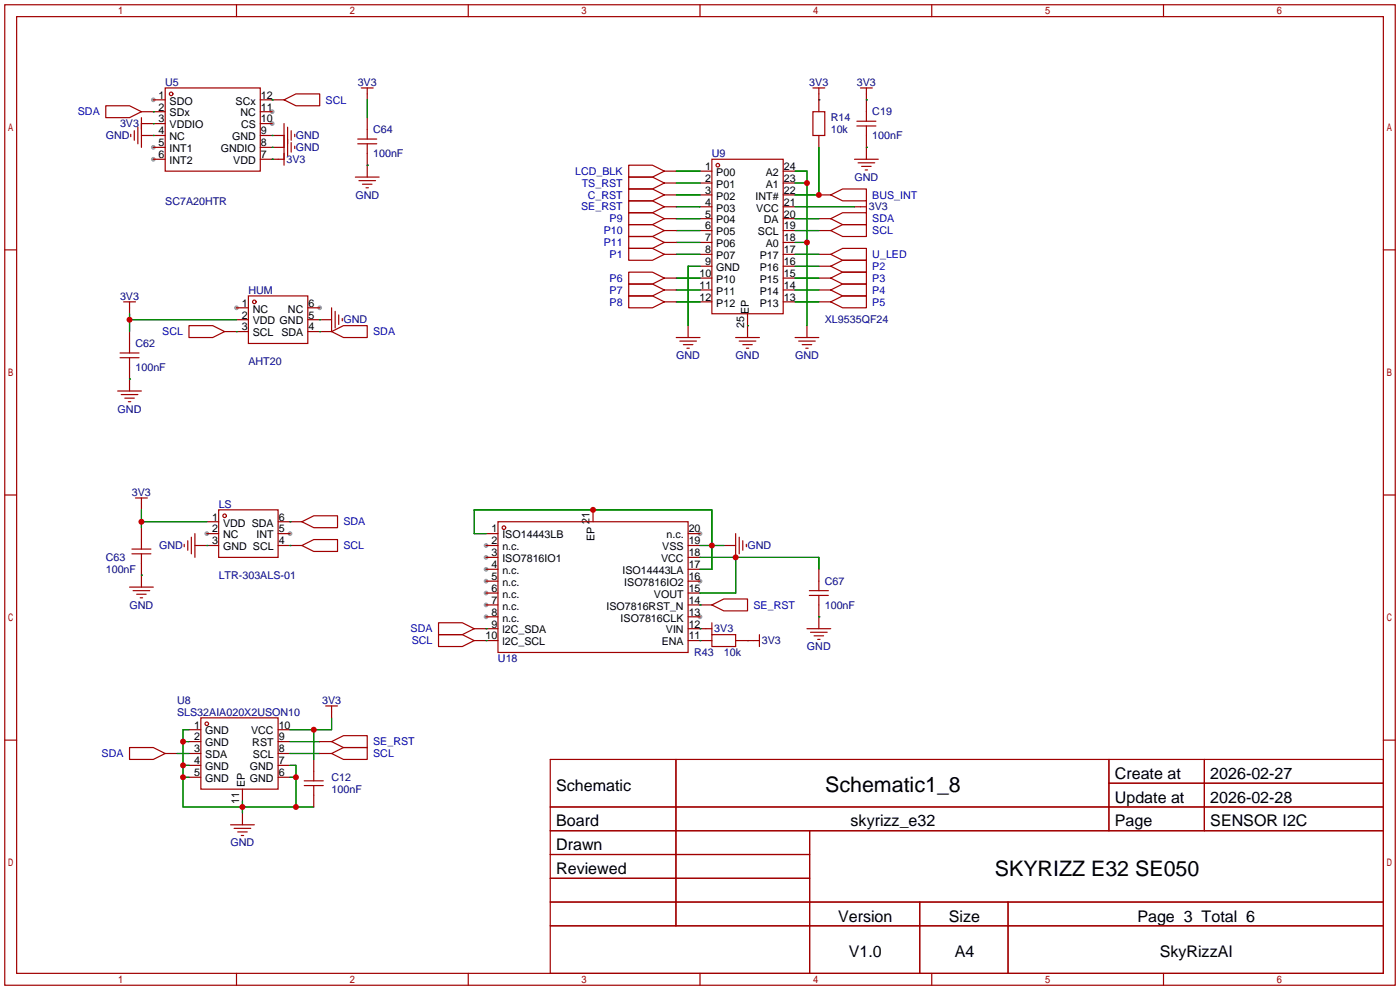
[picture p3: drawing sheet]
<svg xmlns="http://www.w3.org/2000/svg" width="299mm" height="212mm" viewBox="0 0 299 212" stroke-linecap="round" stroke-linejoin="round" font-family="sans-serif">
<g fill="#999">
<circle cx="44.2" cy="114" r=".51"/>
<circle cx="62" cy="114" r=".51"/>
<circle cx="50.5" cy="65.8" r=".51"/>
<circle cx="68.3" cy="65.8" r=".51"/>
<circle cx="32.8" cy="21.3" r=".51"/>
<circle cx="32.8" cy="31.5" r=".51"/>
<circle cx="32.8" cy="34" r=".51"/>
<circle cx="58.2" cy="26.4" r=".51"/>
<circle cx="58.2" cy="23.9" r=".51"/>
<circle cx="149.6" cy="114" r=".51"/>
<circle cx="149.6" cy="124.2" r=".51"/>
<circle cx="149.6" cy="131.8" r=".51"/>
<circle cx="103.9" cy="131.8" r=".51"/>
<circle cx="103.9" cy="129.3" r=".51"/>
<circle cx="103.9" cy="126.7" r=".51"/>
<circle cx="103.9" cy="124.2" r=".51"/>
<circle cx="103.9" cy="121.7" r=".51"/>
<circle cx="103.9" cy="119.1" r=".51"/>
<circle cx="103.9" cy="116.6" r=".51"/>
</g>
<g fill="none" stroke="#a10000" stroke-width=".25">
<path d="M1 1h297.2v209.6h-297.2zM3.6 3.6h292.1v204.4h-292.1zM35.3 18.8h20.3v17.8h-20.3zM50.5 1v2.6M77.2 18.8h2.6M78.5 18.8v2.5M100.1 1v2.6M149.6 1v2.6M173.7 18.8h2.6M175 18.8v5.1M183.9 18.8h2.5M185.2 18.8v7.1"/>
<path d="M199.1 1v2.6M248.7 1v2.6M22.6 22.6h5.1l2.5 1.3-2.5 1.2h-5.1zM27.9 28.7v.5M28.7 27.9v2.1M29.5 27.2v3.5M30.2 23.9h5.1M30.2 26.4h5.1M30.2 29h5.1M30.2 25.1v6.4M32.8 21.3h2.5M32.8 31.5h2.5"/>
<path d="M32.8 34h2.5M55.6 21.3h5.1M55.6 23.9h2.6M55.6 26.4h2.6M55.6 29h5.1M55.6 31.5h5.1M55.6 34h5.1M60.7 21.3l2.5-1.2h5.1v2.5h-5.1zM60.7 26.4v8.9M61.5 27.2v6.1M62.2 27.9v2.1M62.2 30.5v2"/>
<path d="M63 28.7v.5M63 31.2v.6M75.9 37.8h5.1M76.5 30.7h4M76.5 29.7h4M76.7 38.6h3.6M77.5 39.4h2M78.5 25.1v4.6M78.5 30.7v7.1M134.4 37.8h5l2.6 1.3-2.6 1.3h-5zM134.4 35.3h5l2.6 1.3-2.6 1.2h-5zM142 36.6h2.5"/>
<path d="M142 39.1h2.5M149.6 36.6h2.5M149.6 39.1h2.5M152.1 34h15.3v33.1h-15.3zM167.4 36.6h2.5M167.4 39.1h2.5M173.7 23.9h2.6v5.1h-2.6zM175 29v2.5M182.6 34h5.1M183.1 26.9h4.1M183.1 25.9h4.1M183.4 34.8h3.5"/>
<path d="M184.1 35.6h2.1M184.9 36.3h.5M185.2 26.9v7.1M1 53.4h2.6M78.2 40.1h.5M134.4 40.4h5l2.6 1.3-2.6 1.2h-5zM134.4 53.1h5l2.6 1.3-2.6 1.2h-5zM134.4 58.2h5l2.6 1.2-2.6 1.3h-5zM134.4 45.5h5l2.6 1.2-2.6 1.3h-5zM134.4 48h5l2.6 1.3-2.6 1.2h-5zM134.4 50.5h5l2.6 1.3-2.6 1.3h-5zM134.4 42.9h5l2.6 1.3-2.6 1.3h-5z"/>
<path d="M142 41.7h2.5M142 44.2h2.5M142 46.7h2.5M142 49.3h2.5M142 51.8h2.5M142 54.4h2.5M142 59.4h2.5M149.6 41.7h2.5M149.6 44.2h2.5M149.6 46.7h2.5M149.6 49.3h2.5M149.6 51.8h2.5"/>
<path d="M149.6 54.4h2.5M149.6 56.9h2.5M149.6 59.4h2.5M167.4 41.7h2.5M167.4 44.2h2.5M167.4 46.7h2.5M167.4 49.3h2.5M167.4 51.8h2.5M167.4 54.4h2.5M167.4 56.9h2.5M167.4 59.4h2.5M175 41.7h2.5"/>
<path d="M175 46.7h2.5M175 49.3h2.5M175 54.4h2.5M175 56.9h2.5M175 59.4h2.5M177.5 46.7l2.6-1.2h5.1v2.5h-5.1zM177.5 49.3l2.6-1.3h5.1v2.5h-5.1zM177.5 41.7l2.6-1.3h5.1v2.5h-5.1zM177.5 54.4l2.6-1.3h5.1v2.5h-5.1zM177.5 56.9l2.6-1.3h5.1v2.6h-5.1zM177.5 59.4l2.6-1.2h5.1v2.5h-5.1zM182.6 44.2h2.6"/>
<path d="M185.2 42.9v2.6M295.7 53.4h2.5M25.7 76.5h4M25.7 75.4h4M26.4 64.5h2.6M27.7 64.5v2.6M27.7 70.9v4.5M27.7 76.5v7.1M40.4 69.6h5.1l2.5 1.3-2.5 1.2h-5.1zM48 70.9h5.1M50.5 65.8h2.6M50.5 68.3h2.6"/>
<path d="M53.1 63.2h12.7v10.2h-12.7zM65.8 65.8h2.5M65.8 68.3h5.1M65.8 70.9h5.1M70.9 70.9l2.5-1.3h5.1v2.5h-5.1zM70.9 65.8v5.1M71.6 66.5v3.6M72.4 67.3v2M73.2 68.1v.5M134.4 60.7h5l2.6 1.3-2.6 1.2h-5zM134.4 63.2h5l2.6 1.3-2.6 1.3h-5zM142 64.5h2.5"/>
<path d="M142 62h2.5M144.5 72.1h5.1M145.3 72.9h3.5M146 73.7h2.1M146.8 74.4h.5M147.1 69.6v2.5M149.6 64.5h2.5M149.6 62h2.5M157.2 72.1h5.1M158 72.9h3.5M158.7 73.7h2.1M159.5 74.4h.5"/>
<path d="M159.8 67.1v5M167.4 64.5h2.5M167.4 62h2.5M169.9 72.1h5.1M170.7 72.9h3.5M171.4 73.7h2.1M172.2 74.4h.5M172.5 69.6v2.5M175 64.5h2.5M175 62h2.5M177.5 62l2.6-1.3h5.1v2.5h-5.1zM177.5 64.5l2.6-1.3h5.1v2.6h-5.1z"/>
<path d="M25.1 83.6h5.1M25.9 84.3h3.6M26.7 85.1h2M27.4 85.9h.5M1 105.8h2.6M28.2 118.4h4.1M28.2 117.3h4.1M29 106.4h2.5M30.2 106.4v2.6M30.2 112.8v4.5M30.2 118.4v7.1M39.4 116.3v.5"/>
<path d="M40.1 115.6v2M40.9 114.8v3.6M41.7 116.6h5M41.7 114v5.1M44.2 111.5h2.5M44.2 114h2.5M46.7 109h12.7v10.1h-12.7zM59.4 111.5h5.1M59.4 114h2.6M59.4 116.6h5.1M64.5 116.6l2.6-1.3h5v2.6h-5zM64.5 111.5l2.6-1.3h5v2.6h-5z"/>
<path d="M103.9 114h2.5M103.9 116.6h2.5M103.9 119.1h2.5M106.4 111.5h40.7v27.9h-40.7zM126.7 109v2.5M147.1 114h2.5M147.1 116.6h2.5M147.1 119.1h2.5M154.7 116.6h2.5M157.2 114v5.1M158 114.8v3.6M158.7 115.6v2"/>
<path d="M159.5 116.3v.5M295.7 105.8h2.5M27.7 125.5h5.1M28.4 126.2h3.6M29.2 127h2M30 127.8h.5M93.7 133.1h5.1l2.5 1.3-2.5 1.2h-5.1zM93.7 135.6h5.1l2.5 1.3-2.5 1.3h-5.1zM101.3 134.4h5.1M101.3 136.9h5.1M103.9 121.7h2.5M103.9 124.2h2.5"/>
<path d="M103.9 126.7h2.5M103.9 129.3h2.5M103.9 131.8h2.5M147.1 121.7h2.5M147.1 124.2h2.5M147.1 126.7h2.5M147.1 129.3h5M147.1 131.8h2.5M147.1 134.4h5M147.1 136.9h5M152.1 135.6h5.1v2.6h-5.1zM152.1 129.3l2.6-1.3h5.1v2.6h-5.1z"/>
<path d="M152.1 133.1v2.5M157.2 136.9h5.1M162.3 135.6v2.6M172.5 134.4h5M173 126.2h4M173 127.3h4M173.2 135.1h3.6M174 135.9h2M174.8 136.7h.5M175 121.7v4.5M175 127.3v7.1M1 158.2h2.6"/>
<path d="M27.7 159.8h5.1l2.5 1.2-2.5 1.3h-5.1zM40.4 156h2.5M40.4 158.5h2.5M42.9 153.4h16.5v15.3h-16.5zM59.4 156h2.6M59.4 158.5h2.6M68.3 158.5h2.6M69.6 150.9h2.5M70.9 158.5l2.5-1.3h5.1v2.6h-5.1zM70.9 150.9v2.5M295.7 158.2h2.5M35.3 161h2.5"/>
<path d="M40.4 161h2.5M40.4 163.6h2.5M40.4 166.1h2.5M49.3 176.3h5.1M50 177h3.6M50.8 177.8h2M51.6 178.6h.5M51.8 168.7v2.5M51.8 173.7v2.6M59.4 161h2.6M59.4 163.6h2.6M59.4 166.1h2.6"/>
<path d="M65 167.9h4.1M65 166.9h4.1M67.1 162.3v4.6M67.1 167.9v4.6M68.3 161h2.6M70.9 161l2.5-1.2h5.1v2.5h-5.1zM117.6 162.3h178.1v45.7h-178.1zM117.6 172.5h178.1M117.6 177.5h178.1M144.5 162.3v35.6M173 177.5v30.5M237 162.3v15.2"/>
<path d="M237 167.4h58.7M257.4 162.3v15.2M117.6 182.6h55.4M117.6 192.8h178.1M117.6 187.7h55.4M117.6 197.9h178.1M196.6 192.8v15.2M215.4 192.8v15.2M50.5 208v2.6M100.1 208v2.6M149.6 208v2.6M199.1 208v2.6"/>
<path d="M248.7 208v2.6"/>
<circle cx="36.6" cy="20.1" r=".38"/>
<circle cx="153.4" cy="35.3" r=".38"/>
<circle cx="54.4" cy="64.5" r=".38"/>
<circle cx="48" cy="110.2" r=".38"/>
<circle cx="107.7" cy="112.8" r=".38"/>
<circle cx="44.2" cy="154.7" r=".38"/>
</g>
<g fill="none" stroke="#008700" stroke-width=".25">
<path d="M32.8 23.9h.1M32.8 26.4h.1M32.8 29h.1M58.2 21.3h.1M58.2 34h.1M58.2 31.5h.1M58.2 29h.1M78.5 35.3h.1M78.5 21.3v3.8M144.5 39.1h5.1M144.5 36.6h5.1M169.9 36.6h2.6v33"/>
<path d="M169.9 39.1h2.6M175 21.3h.1M175 31.5v10.2h-5.1M185.2 31.5h.1M185.2 21.3h.1M144.5 41.7h5.1M144.5 49.3h5.1M144.5 46.7h5.1M144.5 44.2h5.1M144.5 51.8h5.1M144.5 54.4h5.1M144.5 59.4h5.1"/>
<path d="M149.6 56.9h-2.5v12.7M169.9 49.3h5.1M169.9 46.7h5.1M169.9 44.2h12.7M169.9 51.8h2.6M169.9 56.9h5.1M169.9 54.4h5.1M169.9 59.4h5.1M27.7 68.3h22.8M27.7 67.1v3.8M50.5 70.9h.1M68.3 70.9h.1"/>
<path d="M68.3 68.3h.1M144.5 62h5.1M144.5 64.5h5.1M159.8 69.6h.1M169.9 62h5.1M169.9 64.5h5.1M27.7 81h.1M30.2 109v3.8M30.2 111.5h14M44.2 116.6h.1M62 116.6h.1M62 111.5h.1"/>
<path d="M103.9 114h-2.6v-5h50.8v12.7h-2.5M149.6 119.1h25.4v2.6M149.6 116.6h5.1M157.2 119.1v7.6h-7.6M30.2 122.9h.1M103.9 136.9h.1M103.9 134.4h.1M149.6 134.4h.1M149.6 129.3h.1M149.6 136.9h.1M159.8 136.9h.1M175 131.8h.1"/>
<path d="M39.1 158.5h1.3M40.4 156h-1.3v16.5h28M62 158.5h6.3M67.1 156v6.3M70.9 153.4v2.6h-8.9M37.8 161h2.6M39.1 166.1h1.3M39.1 163.6h1.3M51.8 171.2v2.5M62 163.6h1.2v8.9M62 166.1h1.2M62 161h6.3"/>
</g>
<g fill="#c00">
<circle cx="27.7" cy="68.3" r=".63"/>
<circle cx="30.2" cy="111.5" r=".63"/>
<circle cx="51.8" cy="172.5" r=".63"/>
<circle cx="63.2" cy="172.5" r=".63"/>
<circle cx="63.2" cy="166.1" r=".63"/>
<circle cx="39.1" cy="166.1" r=".63"/>
<circle cx="39.1" cy="163.6" r=".63"/>
<circle cx="39.1" cy="158.5" r=".63"/>
<circle cx="67.1" cy="156" r=".63"/>
<circle cx="175" cy="41.7" r=".63"/>
<circle cx="172.5" cy="51.8" r=".63"/>
<circle cx="172.5" cy="39.1" r=".63"/>
<circle cx="157.2" cy="119.1" r=".63"/>
<circle cx="152.1" cy="116.6" r=".63"/>
<circle cx="126.7" cy="109" r=".63"/>
</g>
<g font-size="4.6">
<text x="176.4" y="169.3">Schematic1_8</text>
<text x="212.6" y="187.1">SKYRIZZ E32 SE050</text>
</g>
<g font-size="3.4">
<text x="238.3" y="166.5">Create at</text>
<text x="258.7" y="166.5">2026-02-27</text>
<text x="118.9" y="169">Schematic</text>
<text x="238.3" y="171.6">Update at</text>
<text x="258.7" y="171.6">2026-02-28</text>
<text x="118.9" y="176.6">Board</text>
<text x="181.8" y="176.6">skyrizz_e32</text>
<text x="238.3" y="176.6">Page</text>
<text x="258.7" y="176.6">SENSOR I2C</text>
<text x="118.9" y="181.7">Drawn</text>
<text x="118.9" y="186.8">Reviewed</text>
<text x="179.1" y="197">Version</text>
<text x="202.8" y="197">Size</text>
<text x="243.1" y="197">Page 3 Total 6</text>
<text x="181.4" y="204.6">V1.0</text>
<text x="204" y="204.6">A4</text>
<text x="247.9" y="204.6">SkyRizzAI</text>
</g>
<g font-size="2.3">
<text x="33.9" y="21.1">1</text>
<text x="33.9" y="23.6">2</text>
<text x="36.2" y="22.4">SDO</text>
<text x="50.4" y="22.4">SCx</text>
<text x="55.8" y="23.6">11</text>
<text x="55.8" y="21.1">12</text>
<text x="33.9" y="26.2">3</text>
<text x="33.9" y="28.7">4</text>
<text x="36.2" y="24.9">SDx</text>
<text x="36.2" y="27.4">VDDIO</text>
<text x="36.2" y="30">NC</text>
<text x="49.6" y="30">GND</text>
<text x="51.4" y="24.9">NC</text>
<text x="51.5" y="27.4">CS</text>
<text x="55.8" y="28.7">9</text>
<text x="55.8" y="26.2">10</text>
<text x="33.9" y="31.2">5</text>
<text x="33.9" y="33.8">6</text>
<text x="36.2" y="32.5">INT1</text>
<text x="36.2" y="35.1">INT2</text>
<text x="47.2" y="32.5">GNDIO</text>
<text x="49.9" y="35.1">VDD</text>
<text x="55.8" y="33.8">7</text>
<text x="55.8" y="31.2">8</text>
<text x="150.7" y="36.3">1</text>
<text x="150.7" y="38.9">2</text>
<text x="150.7" y="41.4">3</text>
<text x="153.1" y="37.6">P00</text>
<text x="153.1" y="40.1">P01</text>
<text x="163.7" y="40.1">A1</text>
<text x="163.7" y="37.6">A2</text>
<text x="167.5" y="41.4">22</text>
<text x="167.5" y="38.9">23</text>
<text x="167.5" y="36.3">24</text>
<text x="150.7" y="43.9">4</text>
<text x="150.7" y="46.5">5</text>
<text x="153.1" y="42.7">P02</text>
<text x="153.1" y="45.2">P03</text>
<text x="153.1" y="47.8">P04</text>
<text x="161.5" y="42.7">INT#</text>
<text x="161.6" y="45.2">VCC</text>
<text x="163.3" y="47.8">DA</text>
<text x="167.5" y="46.5">20</text>
<text x="167.5" y="43.9">21</text>
<text x="150.7" y="49">6</text>
<text x="150.7" y="51.6">7</text>
<text x="153.1" y="50.3">P05</text>
<text x="153.1" y="52.8">P06</text>
<text x="162" y="50.3">SCL</text>
<text x="163.7" y="52.8">A0</text>
<text x="167.5" y="51.6">18</text>
<text x="167.5" y="49">19</text>
<text x="149.5" y="59.2">10</text>
<text x="150.7" y="54.1">8</text>
<text x="150.7" y="56.6">9</text>
<text x="153.1" y="55.4">P07</text>
<text x="153.1" y="57.9">GND</text>
<text x="162.4" y="57.9">P16</text>
<text x="162.4" y="55.4">P17</text>
<text x="167.5" y="59.2">15</text>
<text x="167.5" y="56.6">16</text>
<text x="167.5" y="54.1">17</text>
<text x="51.7" y="65.5">1</text>
<text x="65.9" y="65.5">6</text>
<text x="149.5" y="61.7">11</text>
<text x="149.5" y="64.3">12</text>
<text x="153.1" y="60.5">P10</text>
<text x="153.1" y="63">P11</text>
<text x="153.1" y="65.5">P12</text>
<text x="162.4" y="65.5">P13</text>
<text x="162.4" y="63">P14</text>
<text x="162.4" y="60.5">P15</text>
<text x="167.5" y="64.3">13</text>
<text x="167.5" y="61.7">14</text>
<text x="51.7" y="68.1">2</text>
<text x="51.7" y="70.6">3</text>
<text x="54" y="66.8">NC</text>
<text x="54" y="69.3">VDD GND</text>
<text x="54" y="71.9">SCL</text>
<text x="60.1" y="71.9">SDA</text>
<text x="61.5" y="66.8">NC</text>
<text x="65.9" y="70.6">4</text>
<text x="65.9" y="68.1">5</text>
<text x="159" y="70.1" transform="rotate(-90 159 70.1)">25</text>
<text x="160" y="67" transform="rotate(-90 160 67)">EP</text>
<text x="45.3" y="111.3">1</text>
<text x="45.3" y="113.8">2</text>
<text x="47.7" y="112.5">VDD SDA</text>
<text x="59.6" y="113.8">5</text>
<text x="59.6" y="111.3">6</text>
<text x="105" y="113.8">1</text>
<text x="126" y="112" transform="rotate(-90 126 112)">21</text>
<text x="147.2" y="113.8">20</text>
<text x="45.3" y="116.3">3</text>
<text x="47.7" y="115.1">NC</text>
<text x="47.7" y="117.6">GND SCL</text>
<text x="54.8" y="115.1">INT</text>
<text x="59.6" y="116.3">4</text>
<text x="105" y="118.9">3</text>
<text x="105" y="116.3">2</text>
<text x="107.4" y="117.6">n.c.</text>
<text x="107.4" y="115.1">ISO14443LB</text>
<text x="127" y="115.6" transform="rotate(-90 127 115.6)">EP</text>
<text x="141.5" y="117.6">VSS</text>
<text x="142.4" y="115.1">n.c.</text>
<text x="147.2" y="116.3">19</text>
<text x="147.2" y="118.9">18</text>
<text x="105" y="124">5</text>
<text x="105" y="121.4">4</text>
<text x="107.4" y="125.2">n.c.</text>
<text x="107.4" y="122.7">n.c.</text>
<text x="107.4" y="120.1">ISO7816IO1</text>
<text x="133" y="122.7">ISO14443LA</text>
<text x="133.4" y="125.2">ISO7816IO2</text>
<text x="141.3" y="120.1">VCC</text>
<text x="147.2" y="121.4">17</text>
<text x="147.2" y="124">16</text>
<text x="105" y="131.6">8</text>
<text x="105" y="129">7</text>
<text x="105" y="126.5">6</text>
<text x="107.4" y="130.3">n.c.</text>
<text x="107.4" y="127.8">n.c.</text>
<text x="129.6" y="130.3">ISO7816RST_N</text>
<text x="139.8" y="127.8">VOUT</text>
<text x="147.2" y="126.5">15</text>
<text x="147.2" y="129">14</text>
<text x="147.2" y="131.6">13</text>
<text x="103.8" y="136.7">10</text>
<text x="105" y="134.1">9</text>
<text x="107.4" y="137.9">l2C_SCL</text>
<text x="107.4" y="135.4">l2C_SDA</text>
<text x="107.4" y="132.8">n.c.</text>
<text x="132.6" y="132.8">ISO7816CLK</text>
<text x="141.4" y="137.9">ENA</text>
<text x="142.3" y="135.4">VIN</text>
<text x="147.2" y="134.1">12</text>
<text x="147.2" y="136.7">11</text>
<text x="41.5" y="155.7">1</text>
<text x="59.6" y="155.7">10</text>
<text x="41.5" y="158.2">2</text>
<text x="41.5" y="160.8">3</text>
<text x="43.9" y="157">GND</text>
<text x="43.9" y="159.5">GND</text>
<text x="53.7" y="157">VCC</text>
<text x="53.9" y="159.5">RST</text>
<text x="59.6" y="160.8">8</text>
<text x="59.6" y="158.2">9</text>
<text x="41.5" y="163.3">4</text>
<text x="41.5" y="165.9">5</text>
<text x="43.9" y="162.1">SDA</text>
<text x="43.9" y="164.6">GND</text>
<text x="43.9" y="167.1">GND</text>
<text x="53.4" y="167.1">GND</text>
<text x="53.4" y="164.6">GND</text>
<text x="54" y="162.1">SCL</text>
<text x="59.6" y="165.9">6</text>
<text x="59.6" y="163.3">7</text>
<text x="51.1" y="171.8" transform="rotate(-90 51.1 171.8)">11</text>
<text x="52.4" y="168.2" transform="rotate(-90 52.4 168.2)">EP</text>
</g>
<g font-size="2.3" fill="#000080">
<text x="35.3" y="18.3">U5</text>
<text x="76.5" y="18.3">3V3</text>
<text x="173" y="18.3">3V3</text>
<text x="183.1" y="18.3">3V3</text>
<text x="22.6" y="29.7">GND</text>
<text x="25.7" y="27.2">3V3</text>
<text x="63.2" y="29.7">GND</text>
<text x="79.8" y="28.5">C64</text>
<text x="177.5" y="25.9">R14</text>
<text x="177.5" y="28.5">10k</text>
<text x="186.4" y="29.7">100nF</text>
<text x="186.4" y="24.7">C19</text>
<text x="61.2" y="34.8">3V3</text>
<text x="63.2" y="32.3">GND</text>
<text x="79.8" y="33.6">100nF</text>
<text x="152.1" y="33.6">U9</text>
<text x="182.6" y="38.6">GND</text>
<text x="35.3" y="43.7">SC7A20HTR</text>
<text x="75.9" y="42.4">GND</text>
<text x="185.7" y="45">3V3</text>
<text x="25.7" y="64">3V3</text>
<text x="53.1" y="62.8">HUM</text>
<text x="73.4" y="69.1">GND</text>
<text x="176.3" y="69.1">XL9535QF24</text>
<text x="29" y="74.2">C62</text>
<text x="144.5" y="76.7">GND</text>
<text x="157.2" y="76.7">GND</text>
<text x="169.9" y="76.7">GND</text>
<text x="29" y="79.3">100nF</text>
<text x="53.1" y="78">AHT20</text>
<text x="25.1" y="88.2">GND</text>
<text x="28.2" y="105.9">3V3</text>
<text x="46.7" y="108.5">LS</text>
<text x="22.6" y="119.9">C63</text>
<text x="34" y="117.4">GND</text>
<text x="159.8" y="117.4">GND</text>
<text x="22.6" y="122.5">100nF</text>
<text x="46.7" y="123.7">LTR-303ALS-01</text>
<text x="176.3" y="125">C67</text>
<text x="27.7" y="130.1">GND</text>
<text x="176.3" y="130.1">100nF</text>
<text x="152.7" y="135.2">3V3</text>
<text x="162.8" y="137.7">3V3</text>
<text x="106.4" y="141.5">U18</text>
<text x="148.3" y="140.2">R43</text>
<text x="154.7" y="140.2">10k</text>
<text x="172.5" y="139">GND</text>
<text x="37.8" y="152.9">SLS32AIA020X2USON10</text>
<text x="37.8" y="150.4">U8</text>
<text x="68.8" y="150.4">3V3</text>
<text x="70.9" y="166.9">C12</text>
<text x="70.9" y="169.4">100nF</text>
<text x="49.3" y="180.9">GND</text>
</g>
<g font-size="2.3" fill="#00f">
<text x="69.6" y="22.1">SCL</text>
<text x="16.6" y="24.7">SDA</text>
<text x="122.9" y="37.4">LCD_BLK</text>
<text x="124.3" y="39.9">TS_RST</text>
<text x="124.2" y="45">SE_RST</text>
<text x="125.6" y="42.4">C_RST</text>
<text x="130.3" y="47.5">P9</text>
<text x="186.4" y="47.5">SDA</text>
<text x="186.4" y="42.4">BUS_INT</text>
<text x="129" y="50.1">P10</text>
<text x="129" y="52.6">P11</text>
<text x="186.4" y="50.1">SCL</text>
<text x="130.3" y="55.1">P1</text>
<text x="186.4" y="55.1">U_LED</text>
<text x="186.4" y="57.7">P2</text>
<text x="130.3" y="60.2">P6</text>
<text x="130.3" y="62.8">P7</text>
<text x="130.3" y="65.3">P8</text>
<text x="186.4" y="60.2">P3</text>
<text x="186.4" y="62.8">P4</text>
<text x="186.4" y="65.3">P5</text>
<text x="34.7" y="71.7">SCL</text>
<text x="79.8" y="71.7">SDA</text>
<text x="73.4" y="112.3">SDA</text>
<text x="73.4" y="117.4">SCL</text>
<text x="161" y="130.1">SE_RST</text>
<text x="87.8" y="135.2">SDA</text>
<text x="88" y="137.7">SCL</text>
<text x="21.7" y="161.8">SDA</text>
<text x="79.8" y="161.8">SCL</text>
<text x="79.8" y="159.3">SE_RST</text>
</g>
</svg>
